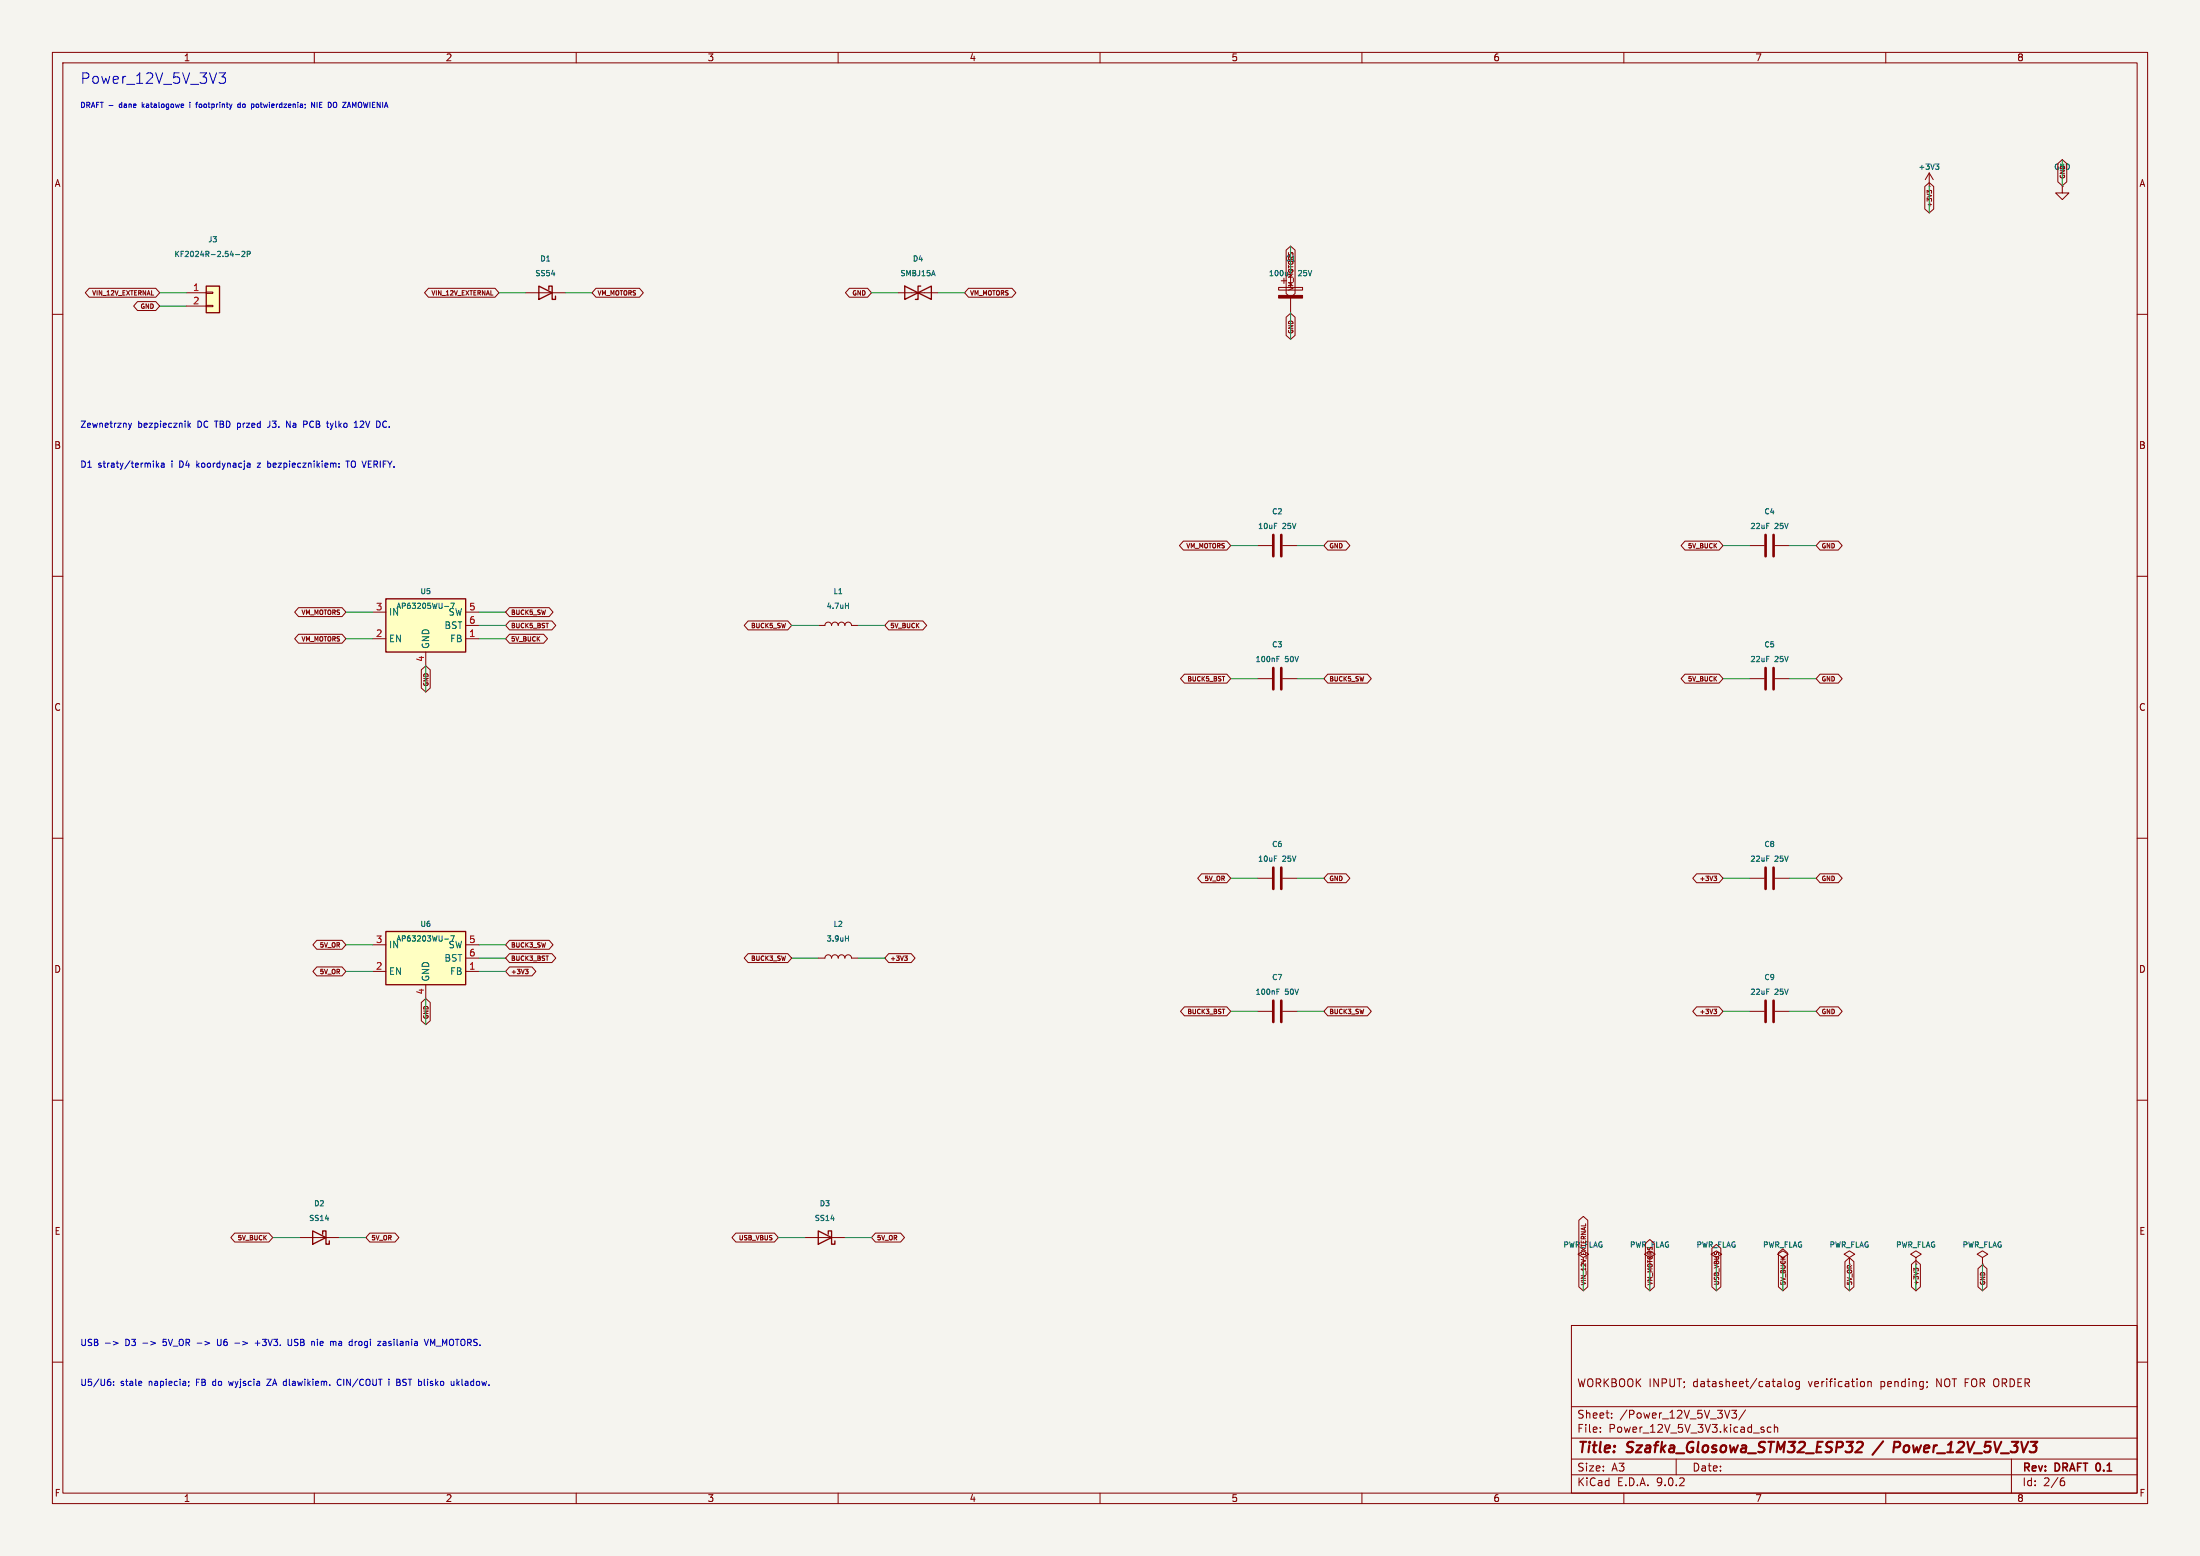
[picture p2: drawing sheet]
<svg xmlns="http://www.w3.org/2000/svg" width="420mm" height="297mm" viewBox="0 0 420 297" stroke-linecap="round" stroke-linejoin="round" font-family="sans-serif">
<path d="M0 0h420v297h-420z" fill="#f5f4ef" stroke="#f5f4ef" stroke-width=".19"/>
<g fill="none" stroke="#840000" stroke-width=".19">
<path d="M10 10h400v277h-400zM12 12h396v273h-396zM60 10v2M110 10v2M160 10v2M210 10v2M260 10v2M310 10v2M360 10v2M100.3 55.9h7.6M171.4 55.9h7.7M10 60h2"/>
<path d="M408 60h2M10 110h2M334 104.1h2.8M338.8 104.1h2.8M408 110h2M10 160h2M408 160h2M10 210h2M408 210h2M300 253h108v32h-108zM10 260h2M300 278.5h108"/>
<path d="M300 274.5h108M300 268.5h108M305.5 273.2v.2M305.5 272.5v.1M307.7 270.5v.2M307.7 269.8v.1M320 278.5v3M330.6 269.2h.9l-.5 .6 .4 .1v.6l-.2 .2-.6-.2M333.2 269.1l-1.3 1.9M338.1 272.5l-.4-.1-.3 .3 .1 .6h.6M338.7 272.5l.2-.1 .4 .1 .1 .9M338.7 271.9v1.5"/>
<path d="M340.7 263.2v1.3l.2 .2M341.5 263.8l.2-.1 .5 .1v.6l-.1 .2-.4 .1-.2-.2zM343.5 263.8l-.4-.1-.3 .3 .1 .6h.6M343.5 263.7v1.2l-.3 .3-.3-.1M356.6 263.8l.2-.1 .4 .1v.9M356.6 263.7v1M367.9 263.8v.1M367.9 264.6l-.1 .3M384 278.5v6.5M408 260h2M60 285v2M110 285v2"/>
<path d="M160 285v2M210 285v2M260 285v2M300 281.5h108M310 285v2M360 285v2M393.6 282.7h.4l.2 .2-.1 .5-.5 .2M394 282.1l-.4 .1"/>
</g>
<path d="M354.5 275.4l.3-.2h.5l.3 .2v.4l-.1 .3-1.3 1.1h1.2M359.5 275.1l-2 2.6M362.4 275.2h-.7l-.3 2M362.5 276.2l-1 .1" fill="none" stroke="#840000" stroke-width=".4"/>
<path d="M337.1 102.1v4.1M338.6 102.1v4.1" fill="none" stroke="#840000" stroke-width=".51"/>
<path d="M337.3 99.9h.4" fill="none" stroke="#006464" stroke-width=".19"/>
<path d="M102.9 54.6l2.5 1.3-2.5 1.3zM104.8 55.2v-.6h.6v2.6h.6v-.7M172.7 54.6v2.6l5.1-2.6v2.6zM175.8 54.6h-.5v2.6h-.5" fill="none" stroke="#840000" stroke-width=".25"/>
<path d="M73.7 114.3h15.2v10.2h-15.2z" fill="#ffffc2"/>
<path d="M73.7 114.3h15.2v10.2h-15.2z" fill="none" stroke="#840000" stroke-width=".25"/>
<g fill="none" stroke="#840000" stroke-width=".19">
<path d="M368.3 35.6h.1M368.3 33l-.8 1.3M368.3 33l.8 1.3M368.3 33v2.6M393.7 35.6v1.2h1.3l-1.3 1.3-1.3-1.3h1.3M393.7 35.6h.1M244.1 54.9h4.6v.5h-4.6zM244.6 53.6h1M245.1 53.1v1M246.4 52.1v2.8M246.4 56.9v2.8M71.1 116.8h2.6"/>
<path d="M88.9 116.8h2.5M88.9 119.4h2.5M240 104.1h2.8M244.9 104.1h2.7M71.1 121.9h2.6M81.3 124.5v2.5M88.9 121.9h2.5M240 129.5h2.8M244.9 129.5h2.7M334 129.5h2.8M338.8 129.5h2.8M240 167.6h2.8"/>
<path d="M244.9 167.6h2.7M334 167.6h2.8M338.8 167.6h2.8M240 193h2.8M244.9 193h2.7M334 193h2.8M338.8 193h2.8M302.3 240l1-.6-1-.6-1.1 .6 1.1 .6v1.3M315 240l1-.6-1-.6-1.1 .6 1.1 .6v1.3M327.7 240l1-.6-1-.6-1.1 .6 1.1 .6v1.3M340.4 240l1-.6-1-.6-1.1 .6 1.1 .6v1.3M353.1 240l1-.6-1-.6-1.1 .6 1.1 .6v1.3"/>
<path d="M365.8 240l1-.6-1-.6-1.1 .6 1.1 .6v1.3M365.8 241.3h.1M378.5 240l1-.6-1-.6-1.1 .6 1.1 .6v1.3M378.5 241.3h.1"/>
</g>
<path d="M369.5 31.3h.6l-.3 .4 .3 .1v.3l-.2 .2h-.2M243.3 99.9h.5M84.9 115.8h.8M86 115.1h.7l-.4 1M243.8 125.8h.3M243.8 125.3h.5M337.3 125.3h.4M243.3 163.4h.5M337.3 163.4h.4M243.8 188.8h.5M243.8 189.3h.3M337.3 188.8h.4" fill="none" stroke="#006464" stroke-width=".19"/>
<g fill="none" stroke="#840000" stroke-width=".51">
<path d="M243.1 102.1v4.1M244.6 102.1v4.1M243.1 127.5v4.1M244.6 127.5v4.1M337.1 127.5v4.1M338.6 127.5v4.1M243.1 165.6v4.1M244.6 165.6v4.1M337.1 165.6v4.1M338.6 165.6v4.1M243.1 191v4.1M244.6 191v4.1"/>
<path d="M337.1 191v4.1M338.6 191v4.1"/>
</g>
<path d="M244.1 56.4h4.6v.5h-4.6z" fill="#840000" stroke="#840000" stroke-width=".19"/>
<path d="M73.7 177.8h15.2v10.2h-15.2z" fill="#ffffc2"/>
<path d="M73.7 177.8h15.2v10.2h-15.2zM59.7 234.9l2.5 1.3-2.5 1.3zM61.6 235.6v-.7h.6v2.6h.7v-.6M156.2 234.9l2.5 1.3-2.5 1.3zM158.1 235.6v-.7h.6v2.6h.7v-.6" fill="none" stroke="#840000" stroke-width=".25"/>
<path d="M71.1 180.3h2.6M71.1 185.4h2.6M81.3 188v2.5M88.9 180.3h2.5M88.9 185.4h2.5M88.9 182.9h2.5M156.2 182.9h1.3a.64 .64 0 0 1 .6-.7 .64 .64 0 0 1 .6 .7 .64 .64 0 0 1 .7-.7 .64 .64 0 0 1 .6 .7 .64 .64 0 0 1 .7-.7 .64 .64 0 0 1 .6 .7 .64 .64 0 0 1 .6-.7 .64 .64 0 0 1 .7 .7h1.2M57.1 236.2h7.7M153.7 236.2h7.6" fill="none" stroke="#840000" stroke-width=".19"/>
<path d="M84.9 179.3h.8M86 178.6h.7l-.4 1M161.4 179.1h.6M162 178.6v1" fill="none" stroke="#006464" stroke-width=".19"/>
<path d="M39.4 54.6h2.5v5.1h-2.5z" fill="#ffffc2"/>
<path d="M39.4 54.6h2.5v5.1h-2.5z" fill="none" stroke="#840000" stroke-width=".25"/>
<g fill="none" stroke="#840000" stroke-width=".19">
<path d="M367.4 35.6l.9-.7 .9 .7v4.3l-.9 .7-.9-.7zM368.7 36.8l-.1-.5-.3 .1-.1 .2-.3-.3v.6M392.8 31.2l.9-.7 .9 .7v3.5l-.9 .8-.9-.8zM17 55h12.7l.8 .9-.8 .8h-12.7l-.7-.8zM26.3 57.6h3.4l.8 .8-.8 .9h-3.4l-.8-.9zM35.6 55.9h3.8M35.6 58.4h3.8M39.4 55.8h1.2v.2h-1.2zM39.4 58.3h1.2v.2h-1.2zM81.8 55h12.7l.7 .9-.7 .8h-12.7l-.7-.8zM113.8 55h8.3l.7 .9-.7 .8h-8.3l-.8-.8zM162.1 55h3.5l.8 .9-.8 .8h-3.5l-.7-.8z"/>
<path d="M184.9 55h8.3l.7 .9-.7 .8h-8.3l-.8-.8zM245.5 47.7l.9-.7 .8 .7v8.3l-.8 .8-.9-.8zM245.5 60.5l.9-.7 .8 .7v3.5l-.8 .8-.9-.8zM57 116h8.3l.7 .8-.7 .9h-8.3l-.7-.9zM97.3 118.5h8.1l.7 .9-.7 .8h-8.1l-.8-.8zM97.3 116h7.5l.8 .8-.8 .9h-7.5l-.8-.9zM142.8 118.5h7.6l.7 .9-.7 .8h-7.6l-.7-.8zM156.2 119.4h1.3a.64 .64 0 0 1 .6-.7 .64 .64 0 0 1 .6 .7 .64 .64 0 0 1 .7-.7 .64 .64 0 0 1 .6 .7 .64 .64 0 0 1 .7-.7 .64 .64 0 0 1 .6 .7 .64 .64 0 0 1 .6-.7 .64 .64 0 0 1 .7 .7h1.2M169.7 118.5h6.5l.7 .9-.7 .8h-6.5l-.8-.8zM225.9 103.3h8.3l.7 .8-.7 .9h-8.3l-.7-.9zM253.5 103.3h3.5l.7 .8-.7 .9h-3.5l-.8-.9zM321.7 103.3h6.5l.7 .8-.7 .9h-6.5l-.8-.9z"/>
<path d="M347.5 103.3h3.4l.8 .8-.8 .9h-3.4l-.8-.9zM57 121.1h8.3l.7 .8-.7 .9h-8.3l-.7-.9zM80.4 127.9l.9-.8 .8 .8v3.4l-.8 .8-.9-.8zM97.3 121.1h6.5l.7 .8-.7 .9h-6.5l-.8-.9zM226.1 128.7h8.1l.7 .8-.7 .9h-8.1l-.7-.9zM233.3 129.1h.5M253.5 128.7h7.5l.8 .8-.8 .9h-7.5l-.8-.9zM321.7 128.7h6.5l.7 .8-.7 .9h-6.5l-.8-.9zM347.5 128.7h3.4l.8 .8-.8 .9h-3.4l-.8-.9zM60.5 179.5h4.8l.7 .8-.7 .9h-4.8l-.8-.9zM97.3 179.5h7.5l.8 .8-.8 .9h-7.5l-.8-.9zM229.4 166.8h4.8l.7 .8-.7 .9h-4.8l-.8-.9z"/>
<path d="M253.5 166.8h3.5l.7 .8-.7 .9h-3.5l-.8-.9zM323.9 166.8h4.3l.7 .8-.7 .9h-4.3l-.8-.9zM327.2 167.2h.5l-.3 .4h.3v.3l-.4 .2M347.5 166.8h3.4l.8 .8-.8 .9h-3.4l-.8-.9zM60.5 184.6h4.8l.7 .8-.7 .9h-4.8l-.8-.9zM80.4 191.4l.9-.8 .8 .8v3.4l-.8 .8-.9-.8zM97.3 182h8.1l.7 .9-.7 .8h-8.1l-.8-.8zM97.3 184.6h4.3l.7 .8-.7 .9h-4.3l-.8-.9zM100.3 185h.5l-.3 .3 .3 .1v.3l-.4 .2M142.8 182h7.6l.7 .9-.7 .8h-7.6l-.7-.8zM169.7 182h4.2l.8 .9-.8 .8h-4.2l-.8-.8zM172.7 182.5h.5l-.3 .3 .3 .1v.3l-.4 .1"/>
<path d="M226.1 192.2h8.1l.7 .8-.7 .9h-8.1l-.7-.9zM233.3 192.6h.5M253.5 192.2h7.5l.8 .8-.8 .9h-7.5l-.8-.9zM323.9 192.2h4.3l.7 .8-.7 .9h-4.3l-.8-.9zM327.2 192.6h.5l-.3 .4h.3v.3l-.4 .2M347.5 192.2h3.4l.8 .8-.8 .9h-3.4l-.8-.9zM44.8 235.4h6.5l.8 .8-.8 .9h-6.5l-.7-.9zM70.6 235.4h4.8l.8 .8-.8 .9h-4.8l-.8-.9zM140.5 235.4h7.3l.8 .8-.8 .9h-7.3l-.8-.9zM167.1 235.4h4.8l.8 .8-.8 .9h-4.8l-.7-.9zM301.4 232.9l.9-.7 .8 .7v12.7l-.8 .8-.9-.8zM314.1 237.3l.9-.7 .8 .7v8.3l-.8 .8-.9-.8z"/>
<path d="M326.8 238.3l.9-.8 .8 .8v7.3l-.8 .8-.9-.8zM339.5 239.1l.9-.7 .8 .7v6.5l-.8 .8-.9-.8zM352.2 240.8l.9-.7 .8 .7v4.8l-.8 .8-.9-.8zM364.9 241.3l.9-.7 .8 .7v4.3l-.8 .8-.9-.8zM366.2 242.5l-.2-.4h-.2l-.1 .3-.3-.3v.5M377.6 242.2l.9-.8 .8 .8v3.4l-.8 .8-.9-.8z"/>
</g>
<path d="M45 48.6h.7M46.2 48.1l.4-.1 .2 .3-.7 .7h.7M47.2 48.5l.5-.1v-.3l-.5-.1v1M161.4 115.6h.6M162 115.1v1" fill="none" stroke="#006464" stroke-width=".19"/>
<g fill="none" stroke="#009600" stroke-width=".19">
<path d="M368.3 35.6v5M393.7 30.5v5.1M30.5 55.9h5.1M30.5 58.4h5.1M95.2 55.9h5.1M107.9 55.9h5.1M166.4 55.9h5M179.1 55.9h5M246.4 47v5.1M246.4 59.7v5.1M66 116.8h5.1M91.4 119.4h5.1"/>
<path d="M91.4 116.8h5.1M151.1 119.4h5.1M163.8 119.4h5.1M234.9 104.1h5.1M247.6 104.1h5.1M328.9 104.1h5.1M341.6 104.1h5.1M66 121.9h5.1M81.3 127v5.1M91.4 121.9h5.1M234.9 129.5h5.1M247.6 129.5h5.1"/>
<path d="M328.9 129.5h5.1M341.6 129.5h5.1M234.9 167.6h5.1M247.6 167.6h5.1M328.9 167.6h5.1M341.6 167.6h5.1M66 185.4h5.1M66 180.3h5.1M81.3 190.5v5.1M91.4 182.9h5.1M91.4 185.4h5.1M91.4 180.3h5.1"/>
<path d="M151.1 182.9h5.1M163.8 182.9h5.1M234.9 193h5.1M247.6 193h5.1M328.9 193h5.1M341.6 193h5.1M52.1 236.2h5M64.8 236.2h5M148.6 236.2h5.1M161.3 236.2h5.1M302.3 241.3v5.1M315 241.3v5.1"/>
<path d="M327.7 241.3v5.1M340.4 241.3v5.1M353.1 241.3v5.1M365.8 241.3v5.1M378.5 241.3v5.1"/>
</g>
<g fill="none" stroke="#0000c2" stroke-width=".19">
<path d="M27.1 19.5v1M27.5 19.9l-.4 .3M36.2 19.5v.1M36.2 19.9v.6M37.3 19.9h.4M37.6 19.5h.1M41.8 13.9h1.3l-.7 .8a.54 .54 0 0 1 .7 .3v.5l-.2 .3h-1M45.9 19.9h-.3l-.2 .1 .1 .5h.4M45.9 19.5v1M49.2 19.9l-.3 .1v.4l.3 .1M60.1 19.5v1l-.6-1v1M60.5 19.5v1"/>
<path d="M63.9 19.5l.2 .1 .2 .3M64.3 20.2l-.2 .3h-.2M24.5 80.8l.3 .8M24.8 81.6l-.3 .4M25.1 80.8l-.3 .8M29.3 88v.1M29.9 88v1.2M30 88.7l.3 .5M30.3 88.4l-.4 .5M30.8 88.5h.5v.7M31.3 88.7l-.5 .2 .1 .3 .4-.1M35.9 80.4v1.2"/>
<path d="M36 81.1l.4 .5M36.4 80.8l-.5 .4M37.6 88v1.2M38 88.4l-.4 .5M47.6 88.4l.1 .2v.6M47.7 89.1l-.4 .1M47.7 88.7h-.4M49.1 88.4h.6l-.6 .8h.6M51.1 88v1.2M51.2 88.4l.4 .1M51.3 81.5l-.2 .1M51.6 89.1l-.4 .1"/>
<path d="M54.7 81.6v-1.2l.7 1.2M58 80.4h.4l.3 .2-.2 .3-.5 .1M63.1 80.8l.2 .8-.2 .4M64.7 89.1v.1M64.7 88.5v.1M66 88h.7M66.4 88v1.2M67.6 81.6h.7M67.7 80.7l.3-.3v1.2M68.9 80.4l-.1 .1M69.4 80.9l-.7 .7h.8M73.3 80.4l-.2 .5 .2 .6"/>
<path d="M20.1 256.4h1M21.6 256l.9 .4-.9 .3M27.3 256.4h.9M28.8 256l.9 .4-.9 .3M31.1 256.7l.1 .1M31.2 255.6v.6M37.6 256.4h.9M41.5 255.6l.1 1.1 .5 .1M44.8 256.4h.9M48.7 256.4h.9M49.2 255.9v.9M55 255.6v1l.2 .2h.4l.1-.2v-1"/>
<path d="M60.6 255.6v.2M60.6 256v.8M64 256l.1 .2v.6M68.1 256l-.2 .1M73.1 256.7l.2 .1h.4M73.2 256.1h.4l.1 .7M73.7 256.3l-.6 .3M81.8 255.6l-.4 1.2M82.2 256.8v-1.2l.4 .9 .4-.9v1.2M20.7 263.7h.2l.3 .2-.1 .4-.4 .2M20.8 263.3h.3M21.7 263.7v.1"/>
<path d="M21.7 264.3v.2M27 263.7l.1 .2-.6 .2M36 263.7v.1M36.1 264.4l-.1 .2M40.7 263.8v.5M43.6 263.7l.3 .8 .2-.6M50.9 263.3h.8l-.8 1.2h.8M65.1 263.4a.53 .53 0 0 0-.7 .5 .53 .53 0 0 0 .7 .4M76.9 264.4l.4 .1M77.1 263.3l-.2 .2 .2 .3M87.2 263.3v1.2M87.3 264l.4 .5"/>
<path d="M87.7 263.7l-.5 .4"/>
</g>
<text font-size="2.8" fill="#0000c2" x="15.2" y="16.2">Power_12V_5V_3V3</text>
<g font-size="2.8" fill="#840000">
<text x="301" y="277.9">Title:</text>
<text x="310.6" y="277.9">Szafka_Glosowa_STM32_ESP32</text>
<text x="363.1" y="277.9">Power_12V_5V_3V3</text>
</g>
<g font-size="2.1" fill="#840000">
<text x="301" y="265">WORKBOOK INPUT;</text>
<text x="323.2" y="265">datasheet/catalog</text>
<text x="345.4" y="265">verification</text>
<text x="359.3" y="265">pending;</text>
<text x="370.1" y="265">NOT FOR ORDER</text>
<text x="301" y="273.7">File:</text>
<text x="301" y="271">Sheet:</text>
<text x="307.1" y="273.7">Power_12V_5V_3V3.kicad_sch</text>
<text x="309.2" y="271">/Power_12V_5V_3V3/</text>
<text x="301" y="281.1">Size:</text>
<text x="307.6" y="281.1">A3</text>
<text x="323" y="281.1">Date:</text>
<text x="386" y="281.3">Rev:</text>
<text x="392.4" y="281.3">DRAFT 0.1</text>
<text x="301" y="283.9">KiCad</text>
<text x="308.7" y="283.9">E.D.A.</text>
<text x="316.3" y="283.9">9.0.2</text>
<text x="386" y="283.9">Id:</text>
<text x="390.1" y="283.9">2/6</text>
</g>
<g font-size="1.8" fill="#840000">
<text x="35" y="11.9">1</text>
<text x="85" y="11.9">2</text>
<text x="135" y="11.9">3</text>
<text x="185" y="11.9">4</text>
<text x="235" y="11.9">5</text>
<text x="285" y="11.9">6</text>
<text x="335" y="11.9">7</text>
<text x="385" y="11.9">8</text>
<text x="10.3" y="35.9">A</text>
<text x="408.3" y="35.9">A</text>
<text x="10.3" y="85.9">B</text>
<text x="408.2" y="85.9">B</text>
<text x="10.3" y="135.9">C</text>
<text x="408.2" y="135.9">C</text>
<text x="10.3" y="185.9">D</text>
<text x="408.2" y="185.9">D</text>
<text x="10.3" y="235.9">E</text>
<text x="408.3" y="235.9">E</text>
<text x="10.3" y="285.9">F</text>
<text x="35" y="286.9">1</text>
<text x="85" y="286.9">2</text>
<text x="135" y="286.9">3</text>
<text x="185" y="286.9">4</text>
<text x="235" y="286.9">5</text>
<text x="285" y="286.9">6</text>
<text x="335" y="286.9">7</text>
<text x="385" y="286.9">8</text>
<text x="408.3" y="285.9">F</text>
</g>
<g font-size="1.8" fill="#a90000">
<text x="36.8" y="55.6">1</text>
<text x="36.8" y="58.2">2</text>
<text x="71.7" y="116.6">3</text>
<text x="89.5" y="116.6">5</text>
<text x="89.5" y="119.1">6</text>
<text x="71.7" y="121.7">2</text>
<text x="89.5" y="121.7">1</text>
<text x="81" y="126.4" transform="rotate(-90 81 126.4)">4</text>
<text x="71.7" y="180.1">3</text>
<text x="71.7" y="185.2">2</text>
<text x="89.5" y="180.1">5</text>
<text x="89.5" y="182.6">6</text>
<text x="89.5" y="185.2">1</text>
<text x="81" y="189.9" transform="rotate(-90 81 189.9)">4</text>
</g>
<g font-size="1.8" fill="#006464">
<text x="74.2" y="117.7">IN</text>
<text x="85.5" y="117.7">SW</text>
<text x="74.2" y="122.8">EN</text>
<text x="82.1" y="124" transform="rotate(-90 82.1 124)">GND</text>
<text x="84.7" y="120.2">BST</text>
<text x="85.8" y="122.8">FB</text>
<text x="74.2" y="181.2">IN</text>
<text x="84.7" y="183.7">BST</text>
<text x="85.5" y="181.2">SW</text>
<text x="74.2" y="186.3">EN</text>
<text x="82.1" y="187.5" transform="rotate(-90 82.1 187.5)">GND</text>
<text x="85.8" y="186.3">FB</text>
</g>
<g font-size="1.7" fill="#0000c2">
<text x="15.2" y="81.9">Zewnetrzny</text>
<text x="26.3" y="81.9">bezpiecznik</text>
<text x="37.8" y="81.9">DC TBD przed</text>
<text x="51.9" y="81.9">J3.</text>
<text x="55.6" y="81.9">Na</text>
<text x="59.1" y="81.9">PCB</text>
<text x="63.8" y="81.9">tylko</text>
<text x="69.3" y="81.9">12V</text>
<text x="73.7" y="81.9">DC.</text>
<text x="15.2" y="89.5">D1</text>
<text x="18.7" y="89.5">straty/termika</text>
<text x="32.9" y="89.5">i</text>
<text x="34.6" y="89.5">D4</text>
<text x="38.1" y="89.5">koordynacja</text>
<text x="49.9" y="89.5">z</text>
<text x="52" y="89.5">bezpiecznikiem:</text>
<text x="67.3" y="89.5">TO VERIFY.</text>
<text x="15.2" y="257.1">USB</text>
<text x="24.1" y="257.1">D3</text>
<text x="31.7" y="257.1">5V_OR</text>
<text x="38.3" y="257.1">-&gt;</text>
<text x="42.4" y="257.1">U6</text>
<text x="46" y="257.1">-&gt;</text>
<text x="50.1" y="257.1">+3V3.</text>
<text x="56.6" y="257.1">USB</text>
<text x="61.3" y="257.1">nie</text>
<text x="65.1" y="257.1">ma</text>
<text x="68.9" y="257.1">drogi</text>
<text x="74.6" y="257.1">zasilania</text>
<text x="83.8" y="257.1">VM_MOTORS.</text>
<text x="15.2" y="264.7">U5/U6:</text>
<text x="23" y="264.7">stale</text>
<text x="28.5" y="264.7">napiecia;</text>
<text x="37.8" y="264.7">FB</text>
<text x="41.1" y="264.7">do</text>
<text x="44.4" y="264.7">wyjscia</text>
<text x="52" y="264.7">ZA dlawikiem.</text>
<text x="65.8" y="264.7">CIN/COUT</text>
<text x="75.8" y="264.7">i</text>
<text x="77.5" y="264.7">BST blisko</text>
<text x="88.4" y="264.7">ukladow.</text>
</g>
<g font-size="1.4" fill="#0000c2">
<text x="15.2" y="20.8">DRAFT -</text>
<text x="23" y="20.8">dane</text>
<text x="27.6" y="20.8">katalogowe</text>
<text x="36.9" y="20.8">i</text>
<text x="38.4" y="20.8">footprinty</text>
<text x="46.6" y="20.8">do</text>
<text x="49.5" y="20.8">potwierdzenia;</text>
<text x="61.2" y="20.8">NIE</text>
<text x="64.7" y="20.8">DO</text>
<text x="67.7" y="20.8">ZAMOWIENIA</text>
</g>
<g font-size="1.4" fill="#006464">
<text x="366.1" y="32.6">+3V3</text>
<text x="392" y="32.6">GND</text>
<text x="39.7" y="46.4">J3</text>
<text x="33.2" y="49.3">KF2024R-2.54-2P</text>
<text x="102.1" y="52.9">SS54</text>
<text x="103" y="50.1">D1</text>
<text x="171.8" y="52.9">SMBJ15A</text>
<text x="174.2" y="50.1">D4</text>
<text x="247.8" y="52.9">25V</text>
<text x="240.1" y="101.2">10uF</text>
<text x="242.7" y="98.4">C2</text>
<text x="244.8" y="101.2">25V</text>
<text x="334" y="101.2">22uF</text>
<text x="336.7" y="98.4">C4</text>
<text x="338.8" y="101.2">25V</text>
<text x="80.2" y="113.6">U5</text>
<text x="159" y="113.6">L1</text>
<text x="75.6" y="116.4">AP63205WU-7</text>
<text x="157.7" y="116.4">4.7uH</text>
<text x="242.7" y="123.8">C3</text>
<text x="336.7" y="123.8">C5</text>
<text x="239.6" y="126.6">100nF</text>
<text x="245.3" y="126.6">50V</text>
<text x="334" y="126.6">22uF</text>
<text x="338.8" y="126.6">25V</text>
<text x="242.7" y="161.9">C6</text>
<text x="336.7" y="161.9">C8</text>
<text x="240.1" y="164.7">10uF</text>
<text x="244.8" y="164.7">25V</text>
<text x="334" y="164.7">22uF</text>
<text x="338.8" y="164.7">25V</text>
<text x="75.6" y="179.9">AP63203WU-7</text>
<text x="80.2" y="177.1">U6</text>
<text x="157.7" y="179.9">3.9uH</text>
<text x="159" y="177.1">L2</text>
<text x="239.6" y="190.1">100nF</text>
<text x="242.7" y="187.3">C7</text>
<text x="245.3" y="190.1">50V</text>
<text x="334" y="190.1">22uF</text>
<text x="336.7" y="187.3">C9</text>
<text x="338.8" y="190.1">25V</text>
<text x="58.9" y="233.3">SS14</text>
<text x="59.9" y="230.4">D2</text>
<text x="155.4" y="233.3">SS14</text>
<text x="156.4" y="230.4">D3</text>
<text x="311.1" y="238.3">PWR_FLAG</text>
<text x="323.8" y="238.3">PWR_FLAG</text>
<text x="336.5" y="238.3">PWR_FLAG</text>
<text x="349.2" y="238.3">PWR_FLAG</text>
<text x="361.9" y="238.3">PWR_FLAG</text>
<text x="374.6" y="238.3">PWR_FLAG</text>
</g>
<g font-size="1.4" fill="#840000">
<text x="242.1" y="52.9">100uF</text>
<text x="245.3" y="50.1">C1</text>
<text x="298.4" y="238.3">PWR_FLAG</text>
</g>
<g font-size="1.2" fill="#840000">
<text x="394.4" y="34.3" transform="rotate(-90 394.4 34.3)">GND</text>
<text x="369" y="39.7" transform="rotate(-90 369 39.7)">+3V3</text>
<text x="17.4" y="56.6">VIN_12V_EXTERNAL</text>
<text x="26.6" y="59.1">GND</text>
<text x="82.2" y="56.6">VIN_12V_EXTERNAL</text>
<text x="114" y="56.6">VM_MOTORS</text>
<text x="162.5" y="56.6">GND</text>
<text x="185.1" y="56.6">VM_MOTORS</text>
<text x="247.1" y="55.6" transform="rotate(-90 247.1 55.6)">VM_MOTORS</text>
<text x="247.1" y="63.8" transform="rotate(-90 247.1 63.8)">GND</text>
<text x="226.3" y="104.9">VM_MOTORS</text>
<text x="253.7" y="104.9">GND</text>
<text x="322.1" y="104.9">5V_BUCK</text>
<text x="347.7" y="104.9">GND</text>
<text x="57.4" y="117.6">VM_MOTORS</text>
<text x="97.5" y="117.6">BUCK5_SW</text>
<text x="57.4" y="122.6">VM_MOTORS</text>
<text x="97.5" y="122.6">5V_BUCK</text>
<text x="97.5" y="120.1">BUCK5_BST</text>
<text x="143.2" y="120.1">BUCK5_SW</text>
<text x="169.9" y="120.1">5V_BUCK</text>
<text x="82" y="131.1" transform="rotate(-90 82 131.1)">GND</text>
<text x="226.5" y="130.3">BUCK5_BST</text>
<text x="253.7" y="130.3">BUCK5_SW</text>
<text x="322.1" y="130.3">5V_BUCK</text>
<text x="347.7" y="130.3">GND</text>
<text x="229.8" y="168.4">5V_OR</text>
<text x="253.7" y="168.4">GND</text>
<text x="324.3" y="168.4">+3V3</text>
<text x="347.7" y="168.4">GND</text>
<text x="60.9" y="181.1">5V_OR</text>
<text x="97.5" y="183.6">BUCK3_BST</text>
<text x="97.5" y="181.1">BUCK3_SW</text>
<text x="143.2" y="183.6">BUCK3_SW</text>
<text x="169.9" y="183.6">+3V3</text>
<text x="60.9" y="186.1">5V_OR</text>
<text x="97.5" y="186.1">+3V3</text>
<text x="82" y="194.6" transform="rotate(-90 82 194.6)">GND</text>
<text x="226.5" y="193.8">BUCK3_BST</text>
<text x="253.7" y="193.8">BUCK3_SW</text>
<text x="324.3" y="193.8">+3V3</text>
<text x="347.7" y="193.8">GND</text>
<text x="45.2" y="236.9">5V_BUCK</text>
<text x="70.8" y="236.9">5V_OR</text>
<text x="140.9" y="236.9">USB_VBUS</text>
<text x="167.3" y="236.9">5V_OR</text>
<text x="303" y="245.4" transform="rotate(-90 303 245.4)">VIN_12V_EXTERNAL</text>
<text x="315.7" y="245.4" transform="rotate(-90 315.7 245.4)">VM_MOTORS</text>
<text x="328.4" y="245.4" transform="rotate(-90 328.4 245.4)">USB_VBUS</text>
<text x="341.1" y="245.4" transform="rotate(-90 341.1 245.4)">5V_BUCK</text>
<text x="353.8" y="245.4" transform="rotate(-90 353.8 245.4)">5V_OR</text>
<text x="366.5" y="245.4" transform="rotate(-90 366.5 245.4)">+3V3</text>
<text x="379.2" y="245.4" transform="rotate(-90 379.2 245.4)">GND</text>
</g>
</svg>
